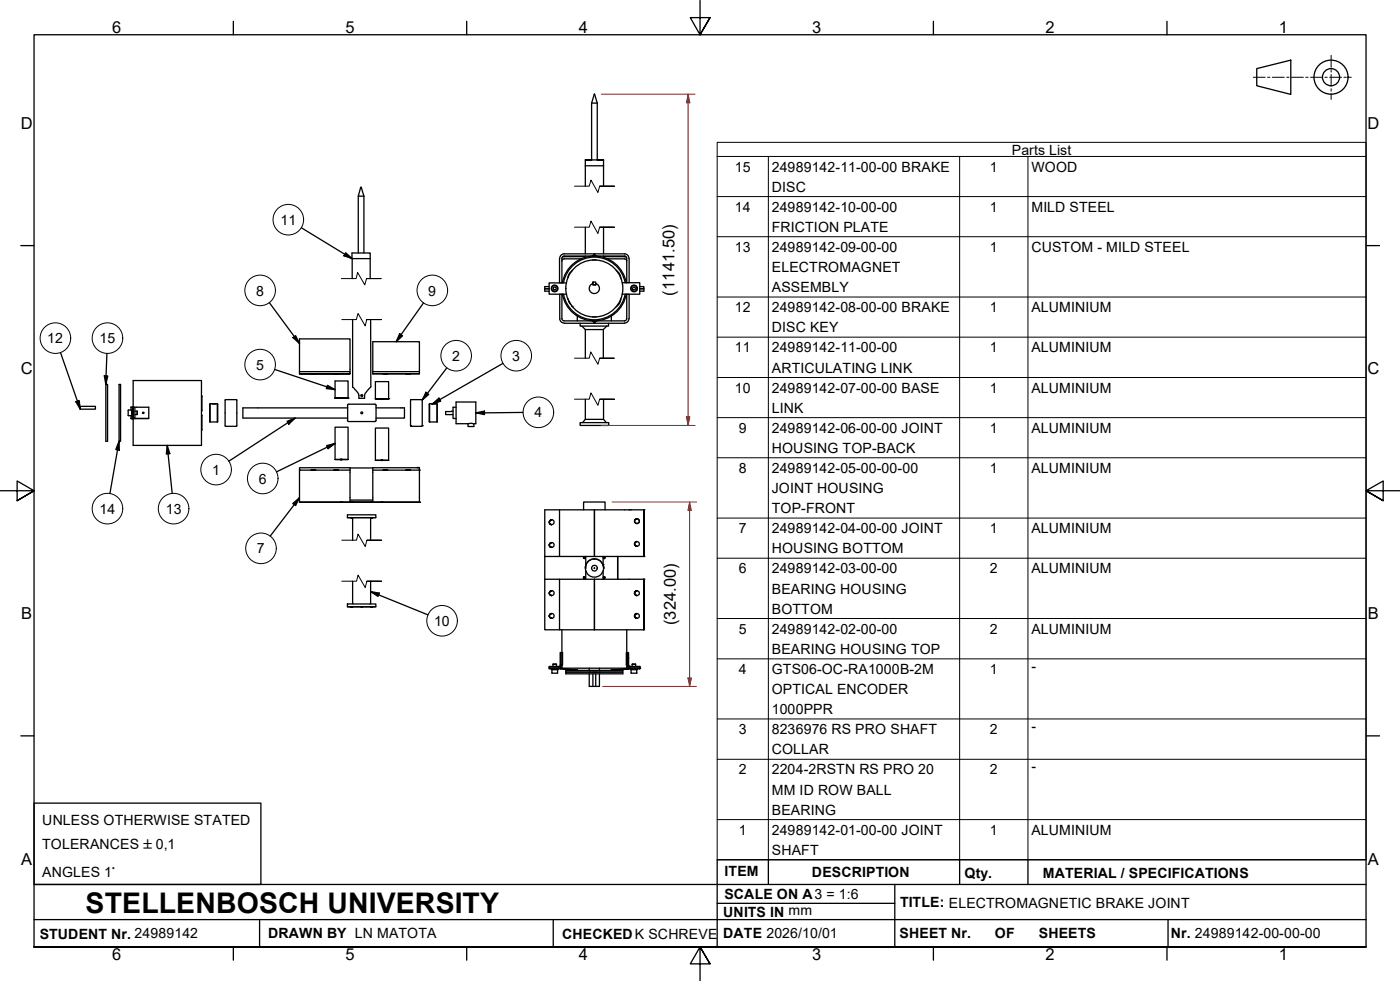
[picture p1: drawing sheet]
<svg xmlns="http://www.w3.org/2000/svg" width="410mm" height="287mm" viewBox="0 0 410 287" stroke-linecap="round" stroke-linejoin="round" font-family="sans-serif">
<!-- layer: Break Lines(ISO) -->
<path d="M168.2 54.5h4.3l.5-1.8 2.1 3.6 .5-1.8h4.3h-4.3M168.2 66.5h4.3l.5-1.8 2.1 3.6 .5-1.8h4.3h-4.3M99.9 81.5h4.4l.4-1.7 2.1 3.6 .5-1.9h4.3h-4.3M100.1 93.5h4.2l.5-1.7 2.1 3.6 .5-1.9h4.3h-4.3M168.2 116.9h4.3l.5-1.9 2.1 3.6 .5-1.7h4.3h-4.3M168.2 104.9h4.3l.5-1.9 2.1 3.6 .5-1.7h4.2h-4.2M100.1 158.1h4.3l.4-1.7 2.1 3.6 .5-1.9h4.3h-4.3M100.1 170.1h4.3l.4-1.7 2.1 3.6 .5-1.9h4.3h-4.3" fill="none" stroke="#000" stroke-width=".29"/>
<!-- layer: Visible Edges(ISO) -->
<g fill="none" stroke="#000" stroke-width=".38">
<path d="M173.2 30.2v16.6h-1.8h5.3h-1.8v-16.6M173.2 30.2h1.7M174 27.6l-.8 2.6M174.1 27.6h.1M174.1 27.6l.8 2.6M104.9 57.4v16.7M105.6 54.9l-.7 2.5h1.7M105.6 54.9h.2l.8 2.5M105.7 54.8l-.1 .1M105.8 54.8v.1M106.6 57.4v16.7M171.4 48.5h5.3"/>
<path d="M171.4 46.8v7.7M176.7 46.8v7.7M103.1 74.1h5.3v1.6h-5.3zM103.1 75.7v5.8M108.4 75.7v5.8M163.8 75.6v7.2M165.2 74.3h17.6a1.3 1.3 0 0 1 1.3 1.3M165.2 75.1h6.2M165.2 75.8h4.9M165.2 74.3a1.3 1.3 0 0 0-1.3 1.3M165.2 75.1l-.5 .1M165.2 74.9l-.5 .2-.2 .5v7.2"/>
<path d="M165.2 75.8l-.5 .2-.2 .4M167.7 79.2l-1.1 1.1-.2 .9M171.4 66.5v7.8M171.4 74.9v.4M174.1 74.4l.4 .5h8.4l.4 .2 .2 .5v7.2M174.1 74.4l.4 .5h-1zM174.1 74.4l-.6 .5h-8.3M174.6 76.1h-1.2M176.7 75.1l6.7 .1M176.7 66.5v7.8M176.7 74.9v.4M177.9 75.8h4.9l.5 .2 .2 .4"/>
<path d="M180.4 79.2l1 1 .4 1.4M184.2 75.6v7.2M103.3 93.5v19.8l1.7 2 .1 1.3h1.6l.2-1.3 1.7-2.1-.1-19.7M159.5 84.5h1.3M160.8 83.9h-1.3v1.3h1.3M162.2 84h.5l.2 .5-.2 .4h-.5l-.3-.4zM163.9 86.1v7.2M163.9 93.3a1.3 1.3 0 0 0 1.3 1.3M164.5 86.1l.2 .1M164.5 86.1v7.2M164.5 93.3l.2 .4 .5 .2h9.4M164.7 82.7l-.2 .1"/>
<path d="M165.9 82.8h-5.1v3.3h5.1M166.2 87.3l.1 .2M166.6 88.1l.5 1M167.5 89.7l.2 .1M169 92.5v1.4M169.9 94.6v.9h8.3v-.9M170.4 95.5l1 1M171.4 96.5v8.4M172.9 83.5l.7-.5v.4h.8v-.4a1.49 1.49 0 0 1 1 2.1 1.49 1.49 0 0 1-2.2 .6 1.49 1.49 0 0 1-.3-2.2zM173.5 94h1l-.4 .4zM173.5 93.9l.6 .5M173.6 82.6h.8v.8h-.8z"/>
<path d="M174.1 94.4v.2h-8.9M174.6 92.7h-1.1M176.7 96.5v8.4M177.7 95.5l-1 1h-5.3M179 92.5v1.4M181.8 87.3l-.4 1.4-1 1.1M182.2 82.8h5.1v3.3h-5.1M183 82.8a9.2 9.2 0 0 0-9-7.5 9.2 9.2 0 0 0-9 7.5M183 86.1a9.2 9.2 0 0 1-9 7.5 9.2 9.2 0 0 1-9-7.5M183.4 82.8a9.5 9.5 0 0 0-9.4-7.9 9.5 9.5 0 0 0-9.3 7.9M183.4 86.1a9.5 9.5 0 0 1-9.4 7.8 9.5 9.5 0 0 1-9.3-7.8M183.4 82.7l.2 .1"/>
<path d="M183.5 93.3l-.2 .4-.4 .2h-8.3l-.5 .5v.2h8.8M183.5 86.1v7.2M183.6 86.1l-.2 .1M184.1 93.3a1.3 1.3 0 0 1-1.3 1.3M184.2 86.1v7.2M185.4 84h.5l.2 .5-.2 .4h-.5l-.2-.4zM187.3 83.9h1.2v.6h-1.2h1.2v.7h-1.2M23.5 118.9h4.4v.9h-4.4zM31 112.5h.5v16.7h-.5zM34.9 112.5h.4v16.7h-.4zM38.8 119.2h.2v3.3h-.2zM38.8 119.8h-.3v2.1h.3"/>
<path d="M38.8 119.2h-.4v.8M39 119.5l.5-.3v3.3h-.2M39 111.4h20v19h-20zM39.5 119.2h4.1v3.3h-3.6M59 115.8l.2 .3-.2 4.3M61.5 118.2h2.1M61.5 118.2v5.3M62.1 118.2h1M63.6 118.2v5.3M87.7 108.8v.6M87.7 108.8v-9.6h14.8v9.6M87.7 108.8h14.8v.6h-14.8h14.8"/>
<path d="M91.1 109.4h1.4zM97.7 109.4h1.4zM98.1 116.5h3.8zM98.1 116.5v-5h3.8v5M98.4 116.5h.3M98.4 116.5h-.3h.3M99.8 116.5h.5zM101.3 116.5h-2.6h2.6M101.3 116.5h.4M101.7 116.5h.2h-.2M101.8 119.4h-30.7v3h30.7M101.8 118.6v4.5"/>
<path d="M102.1 118.3l-.4 .4M102.1 118.3h7.7M109.2 108.8v.6M109.2 100h13.6v8.8h-13.6zM109.2 109.4h13.6M109.8 118.3l.3 .4v4.4l-.3 .3M109.9 116.7h3.9zM109.9 116.7v-5h3.9v5M110.1 119.4h8.3v3h-8.3M110.2 116.7h.3M110.2 116.7h-.3h.3M111.6 116.7h.5z"/>
<path d="M112.1 109.4h1.4zM113.2 116.7h-2.7h2.7M113.2 116.7h.3M113.5 116.7h.3h-.3M118.8 109.4h1.4zM122.8 108.8v.6h-13.6M123.4 117h-3.1l-.1 7.6M123.5 117l.1 .1v7.5M125.8 118.2h1.5M125.8 118.2v5.3M126.4 118.2h1.6M128 118.2v5.3"/>
<path d="M133.5 119.2h-.8v3.3h.8M171.4 116.9v5.9M176.7 116.9v5.9M38.4 122.5h.1M38.4 121.7v.8M38.4 122.5h.6M38.5 122.5h.5h-.2M38.5 120l-1 .1v1.5l1 .1M39 122.2l.3 .3zM39.3 122.5h.7M39.5 122.5h.5M39.5 120.3h.6"/>
<path d="M40 122.5h3.6M40.1 120.3l.1 1-.7 .1M40.1 120.3v1.1M41.7 120.9h.4l-.1 .1zM41.8 120.7l.3 .2zM59 121.4l.2 .3M59.1 121.7l.1 4-.2 .3M61.5 123.5h2.1M65.9 124.6v-7.5l.2-.1h3.2v7.6M65.9 124.6l.2 .2h3.1l.1-.2M87.7 136.9h14.8v.7h-14.8zM87.7 137.6v9.4"/>
<path d="M91.1 137.6h1.4zM97.7 137.6h1.4zM98.1 134.5h3.8zM98.1 134.5v-9.5h3.8v9.5M99.6 134.5h.6zM101.7 123l.4 .4M102.1 123.4h7.7M102.5 137.6v9.4h6.7v-9.4M102.5 137h6.7M109.9 134.8h3.9zM109.9 134.8v-9.5h3.9v9.5M111.5 134.8h.6z"/>
<path d="M112.1 137.6h1.4zM118.8 137.6h1.4zM120.2 124.6l.2 .2h3M122.2 136.9h.6M122.8 136.9h-13.6v.7M122.8 136.9v.7h-13.6M122.8 137.6v9.4M123.6 124.6l-.1 .2M125.8 123.5h2.2M132.7 120.3l-2.2 .2v.9h2.2M137 124v.9h1.7v-.9M137 124h1.7"/>
<path d="M137 124h-3.5v-6.3h5.8v6.3h-.6M169.9 123.7h8.3v.8h-8.3zM176.7 122.8h-5.3l-.8 .9M176.7 122.8l.8 .9M87.7 147h35.1M99.7 147h.5zM101.7 150.7h8.3v.8h-8.3zM101.7 151.5h1.7M102.5 146.4h6.7M102.7 147h.6zM102.7 151.5h.6zM103.3 158.1v-6.5l4.4-.1a.48 .48 0 0 1 .5-.1 .48 .48 0 0 1 .3 .4v6.3"/>
<path d="M108.4 151.5h1.6M108.5 147h.6zM108.5 151.5h.6zM111.6 147h.5zM161.2 152.3a.69 .69 0 0 0-.3 .8 .69 .69 0 0 0 .6 .5 .7 .7 0 0 1-.7-.7 .7 .7 0 0 1 .7-.7zM161.2 159a.69 .69 0 0 0-.3 .7 .69 .69 0 0 0 .6 .5 .7 .7 0 0 1-.7-.7 .7 .7 0 0 1 .7-.7zM161.5 152.2a.7 .7 0 0 0-.7 .7 .7 .7 0 0 0 .7 .7 .71 .71 0 0 1-.5-1.1 .71 .71 0 0 1 1.2 0 .71 .71 0 0 1-.5 1.1h-.2M161.5 158.8a.7 .7 0 0 0-.7 .7 .7 .7 0 0 0 .7 .7 .71 .71 0 0 1-.5-1.1 .71 .71 0 0 1 1.2 0 .71 .71 0 0 1-.5 1.1h-.2M163.8 149.2v13.7h10.3M170.9 149.2v-2.2h6.3v2.2M174.1 149.2h-14.6v20.4M174.1 149.2h14.4"/>
<path d="M174.1 149.2v13.7M185.8 159.2l.4 .6 .4 .1M186.4 158.5a.7 .7 0 0 0-.6 .7 .7 .7 0 0 0 .7 .7 .69 .69 0 0 1-.5-1 .69 .69 0 0 1 1.2 0 .69 .69 0 0 1-.6 1 .71 .71 0 0 1-.8-.6 .71 .71 0 0 1 .7-.8M188.5 149.2v13.7zM101.7 176.8h8.3v.8h-8.3zM101.7 177.6h8.3M102.7 177.6h.6zM103.3 170.1l.1 6.7M105.7 177.6h.5zM108.5 177.6h.6zM108.5 170.1l-.1 6.7M159.5 169.6h14.6"/>
<path d="M159.5 169.6v14.8h4.3M159.5 162.9h4.3M161.2 173.1a.69 .69 0 0 0-.3 .7 .69 .69 0 0 0 .6 .5 .7 .7 0 0 1-.7-.7 .7 .7 0 0 1 .7-.7zM161.2 179.7a.69 .69 0 0 0-.3 .8 .69 .69 0 0 0 .6 .5 .7 .7 0 0 1-.7-.7 .7 .7 0 0 1 .7-.7zM161.5 172.9a.7 .7 0 0 0-.7 .7 .7 .7 0 0 0 .7 .7 .71 .71 0 0 1-.5-1.1 .71 .71 0 0 1 1.2 0 .71 .71 0 0 1-.5 1.1h-.2M161.5 179.6a.7 .7 0 0 0-.7 .7 .7 .7 0 0 0 .7 .7 .71 .71 0 0 1-.5-1.1 .71 .71 0 0 1 1.2 0 .71 .71 0 0 1-.5 1.1h-.2M163.8 169.6v14.8h10.3M171.1 168.8l-.2 .1a.28 .28 0 0 0 .2 .4 .28 .28 0 0 0 .3-.3 .28 .28 0 0 0-.4-.2l-.1 .4 .2 .1M171.1 163a.28 .28 0 0 0-.3 .2 .28 .28 0 0 0 .4 .3 .28 .28 0 0 0 .1-.4v-.1a.27 .27 0 0 0-.4 .2 .27 .27 0 0 0 .2 .3M171.4 166.3a2.67 2.67 0 0 1 2.7-2.7 2.67 2.67 0 0 1 2.6 2.7M171.4 165.8h.1M171.5 162.9l-.1 3"/>
<path d="M171.5 167v2.6M173.2 166.3h.1M174 166.3l.1 .1zM174.1 169.6h14.4v14.8v-14.8M174.1 162.9h14.4M174.1 169.6v14.8M174.9 166.3h.1M176.5 165.2l.1 .1M176.6 165.3l.1 .6M176.6 162.9v2.4M176.6 167.1v2.5M176.7 165.9h.1"/>
<path d="M177 168.8l-.3 .1a.27 .27 0 0 0 .2 .4 .27 .27 0 0 0 .3-.3l-.1-.1a.25 .25 0 0 0-.4 .1 .25 .25 0 0 0 .3 .3M177 163l-.3 .1a.27 .27 0 0 0 .2 .4 .27 .27 0 0 0 .3-.4l-.1-.1a.27 .27 0 0 0-.4 .2 .27 .27 0 0 0 .3 .3M180.8 169.6v-6.7v6.7M186 173.2a.67 .67 0 0 0-.1 .7 .67 .67 0 0 0 .6 .4 .7 .7 0 0 1-.7-.7 .7 .7 0 0 1 .7-.7zM186 179.8a.67 .67 0 0 0-.1 .8 .67 .67 0 0 0 .6 .4 .7 .7 0 0 1-.7-.7 .7 .7 0 0 1 .7-.7zM186.5 179.6a.7 .7 0 0 0-.7 .9 .7 .7 0 0 0 1.1 .4 .7 .7 0 0 0 0-1.2 .69 .69 0 0 0-1.1 .4 .69 .69 0 0 0 .7 .9M186.5 172.9a.7 .7 0 0 0-.7 .9 .7 .7 0 0 0 1.1 .4 .7 .7 0 0 0 0-1.1 .69 .69 0 0 0-1.1 .3 .69 .69 0 0 0 .7 .9M188.5 162.9v-13.7v13.7M188.5 169.6v14.8zM161.4 195.8v.2h2v-.2M161.6 196l.1 1.1 1.5-.1 .1-1M161.9 194.5h1"/>
<path d="M161.9 194.5v.6M162 194.4l-.1 .1M162.8 194.4l.1 .7M163.5 195.6l.7-.3 .3-.7-.4 .8zM164.1 195.6h-3.3v.2h3.3l3.3 .4M164.1 195.6h.1M164.1 195.6l3.3 .4M164.2 191h-.2v3.9l-.3 .2h-2.9v.2M164.3 191l-.2 4-.4 .3h-2.9v.3M164.3 191h.4v3.6h-.4zM164.5 194.6v1h19v-1l.4 .8 .6 .2M164.5 184.4v6.6"/>
<path d="M165.7 196.7h16.7v.5h-16.7zM165.7 196.2h16.7v.5h-16.7zM167.4 196h1.6M167.9 196.2h.7zM169 196.2h-1.5h1.6M172.5 197.2v3.7h3v-3.7M172.5 195.6v.6M173.6 197.2v3.7M174.1 184.4h14.4M174.4 197.2v3.7M175.5 195.6v.6M179 196h1.7h-1.7l1.5 .2"/>
<path d="M179.5 196h.6zM183.4 191h.4v3.6h-.4zM183.5 184.4v6.6M183.8 191l.2 4 .3 .3h3v.5v-.2h-3.3l-3.3 .4M183.8 191h.2v3.6M184 195.8l-3.3 .4 3.3-.4M184 195.8h3.3M184 194.6l.4 .5h2.9M184 192.5v.4zM184 191v3.6M184.7 195.8v.2h1.9v-.2M184.8 196l.1 1.1"/>
<path d="M185.1 194.5h1M185.1 194.5v.6M185.2 194.4l-.1 .1M186.1 194.4v.7M186.4 196v1M186.5 197l-1.7 .1M187.3 195.1v.2z"/>
<circle cx="162.4" cy="84.4" r=".86"/>
<circle cx="162.4" cy="84.4" r=".98"/>
<circle cx="174" cy="84.4" r="8.4"/>
<circle cx="185.6" cy="84.4" r=".86"/>
<circle cx="185.6" cy="84.4" r=".98"/>
<circle cx="105.9" cy="115.8" r=".29"/>
<circle cx="105.9" cy="120.9" r=".26"/>
<circle cx="186.5" cy="152.5" r=".7"/>
<circle cx="174" cy="166.4" r=".83"/>
<circle cx="174.1" cy="166.3" r="2.66"/>
</g>
<g fill="#000">
<circle cx="167.5" cy="89.7" r=".19"/>
<circle cx="38.4" cy="119.2" r=".19"/>
<circle cx="38.8" cy="119.2" r=".19"/>
<circle cx="62.2" cy="118.2" r=".19"/>
<circle cx="63" cy="118.2" r=".19"/>
<circle cx="98.1" cy="116.5" r=".19"/>
<circle cx="98.4" cy="116.5" r=".19"/>
<circle cx="101.7" cy="116.5" r=".19"/>
<circle cx="101.9" cy="116.5" r=".19"/>
<circle cx="109.9" cy="116.7" r=".19"/>
<circle cx="110.2" cy="116.7" r=".19"/>
<circle cx="113.5" cy="116.7" r=".19"/>
<circle cx="113.8" cy="116.7" r=".19"/>
<circle cx="126.4" cy="118.2" r=".19"/>
<circle cx="127.3" cy="118.2" r=".19"/>
<circle cx="38.4" cy="122.5" r=".19"/>
<circle cx="38.5" cy="122.5" r=".19"/>
<circle cx="38.8" cy="122.5" r=".19"/>
<circle cx="39" cy="122.5" r=".19"/>
<circle cx="39.5" cy="122.5" r=".19"/>
<circle cx="87.7" cy="137.6" r=".19"/>
<circle cx="120.2" cy="124.6" r=".19"/>
<circle cx="122.8" cy="137.6" r=".19"/>
<circle cx="123.6" cy="124.6" r=".19"/>
<circle cx="87.7" cy="147" r=".19"/>
<circle cx="122.8" cy="147" r=".19"/>
<circle cx="184.2" cy="149.2" r=".19"/>
<circle cx="188.5" cy="149.2" r=".19"/>
<circle cx="171.4" cy="166.3" r=".19"/>
<circle cx="176.6" cy="165.3" r=".19"/>
<circle cx="176.7" cy="166.3" r=".19"/>
<circle cx="188.5" cy="169.6" r=".19"/>
<circle cx="188.5" cy="162.9" r=".19"/>
<circle cx="164.1" cy="195.8" r=".19"/>
<circle cx="167.4" cy="196.2" r=".19"/>
<circle cx="172.5" cy="196.7" r=".19"/>
<circle cx="173.6" cy="196.7" r=".19"/>
<circle cx="174.4" cy="196.7" r=".19"/>
<circle cx="175.5" cy="196.7" r=".19"/>
<circle cx="180.7" cy="196" r=".19"/>
<circle cx="180.7" cy="196.2" r=".19"/>
<circle cx="184" cy="195.6" r=".19"/>
<circle cx="184" cy="195.8" r=".19"/>
<circle cx="187.3" cy="195.6" r=".19"/>
</g>
<!-- layer: Symbols(ISO) -->
<g fill="none" stroke="#000" stroke-width=".29">
<path d="M210 45.8v-4.1h190v4.1M210 45.8v205.9h190v-205.9M210 45.8h190M210 57.5h190M225 45.8v205.9M281 45.8v205.9M301 45.8v205.9M210 69.3h190M210 86.9h190M210 98.7h190M210 110.5h190M210 122.3h190"/>
<path d="M210 134h190M210 151.7h190M210 163.4h190M210 181.1h190M210 192.9h190M210 210.5h190M210 222.3h190M210 239.9h190"/>
</g>
<!-- layer: Border_0 -->
<g fill="none" stroke="#000" stroke-width=".38">
<path d="M68.3 6.2v4M136.7 6.2v4M205 .1v10.1l-2.9-5h5.8l-2.9 5 2.9-5M273.3 6.2v4M341.7 6.2v4M6.1 71.9h3.9M400 71.9h3.9M0 143.7h10l-5-2.9v5.8l5-2.9-5 2.9M410 143.7h-10l5-2.9v5.8l-5-2.9 5 2.9M6.1 215.4h3.9M400 215.4h3.9M10 277.2v-267h390v267h-390h390"/>
<path d="M68.3 277.2v3.9M136.7 277.2v3.9M273.3 277.2v3.9M341.7 277.2v3.9M207.9 282.1l-2.9-4.9 2.9 4.9h-5.8l2.9-4.9v10"/>
</g>
<!-- layer: Sketch Geometry(ISO) -->
<g fill="none" stroke="#000" stroke-width=".38">
<path d="M368 20.1l10-2.5v10l-10-2.5zM10 235.1h66.4v23.8h-66.4zM10 258.9h390M225 251.7v7.2M262 258.9v18.3M281 251.7v7.2M301 251.7v7.2M400 251.7h-190v25.5M10 277.2h390M10 269.2h390M76 269.2v8M162 269.2v8"/>
<path d="M210 264.4h52M342 269.2v8"/>
<circle cx="389.7" cy="22.6" r="5"/>
<circle cx="389.7" cy="22.6" r="2.51"/>
</g>
<g fill="none" stroke="#000" stroke-width=".29">
<path d="M389.8 16.2v3.5M367 22.6h3.5M371.2 22.6h.7M372.6 22.6h3.4M376.7 22.6h.7M378.1 22.6h3.5M382.3 22.6h.7M383.7 22.6h3.5M387.9 22.6h.7M389.3 22.6h3.5M389.8 20.4v.7M389.8 21.8v3.5"/>
<path d="M389.8 26v.7M389.8 27.4v1.7M393.5 22.6h.7M394.9 22.6h.8"/>
</g>
<!-- layer: Dimensions(ISO) -->
<path d="M201.5 27.6v2.5" fill="none" stroke="#f00" stroke-width=".29"/>
<path d="M201.5 27.6l.5 2.5h-1z" fill="#f00"/>
<path d="M201.5 27.6l.5 2.5h-1zM201.5 122v2.5" fill="none" stroke="#f00" stroke-width=".29"/>
<path d="M201 122h1l-.5 2.5z" fill="#f00"/>
<path d="M176.1 27.6h27.4M201.5 30.1v91.9M176 124.5h27.5M201 122h1l-.5 2.5zM201.9 147v2.4" fill="none" stroke="#f00" stroke-width=".29"/>
<path d="M201.9 147l.5 2.4h-1z" fill="#f00"/>
<path d="M201.9 147l.5 2.4h-1zM201.9 198.5v2.4" fill="none" stroke="#f00" stroke-width=".29"/>
<path d="M201.4 198.5h1l-.5 2.4z" fill="#f00"/>
<path d="M179.2 147h24.8M201.9 149.4v49.1M201.4 198.5h1l-.5 2.4zM176.5 200.9h27.5" fill="none" stroke="#f00" stroke-width=".29"/>
<!-- layer: Symbols(ISO) -->
<g fill="none" stroke="#000" stroke-width=".38">
<path d="M88.3 66.7l14.8 9M101.2 74l1.9 1.7-2.4-.8zM78.9 88.6l8.8 11.9M85.8 98.8l.8-.6 1.1 2.3zM117 97.7l.9 .6-1.9 1.7zM124 88.7l-8 11.3M17.7 103.2l5.8 16.6M22.2 117.6l1-.4 .3 2.6zM30.5 110l1.1 .1-.6 2.4zM31.3 103.5l-.3 9M80.5 108.2l17.6 5.9M95.9 112.8l2.2 1.3-2.5-.4z"/>
<path d="M124.7 114.8l.8 .7-1.9 1.6zM126.6 118.3l1.9-1.8 .5 .9zM130.8 107.7l-7.2 9.4M147.3 106.4l-20.7 11.9M34.9 129.2v2.6l-1-.2zM34.9 129.2l-2.7 15.2M49 130.4l.7 2.4-1 .1zM49 130.4l1.4 14M84.1 123.3l2.3-.9-1.8 1.8zM86.4 122.4l-19.4 12.6M95.6 130.4l2.5-.6-2 1.5zM98.1 129.8l-17.1 8.3"/>
<path d="M139.3 120.9l2.6-.6v1.1zM153.1 120.7l-13.8 .2M85.7 147.4l2-1.7-1.1 2.3zM87.7 145.7l-8.6 11.2M108.5 173.2l2.6 .4-.4 1zM108.5 173.2l16.8 6.8"/>
</g>
<g fill="#000">
<path d="M101.2 74l1.9 1.7-2.4-.8zM85.8 98.8l.8-.6 1.1 2.3zM117 97.7l.9 .6-1.9 1.7zM22.2 117.6l1-.4 .3 2.6zM30.5 110l1.1 .1-.6 2.4zM95.9 112.8l2.2 1.3-2.5-.4zM124.7 114.8l.8 .7-1.9 1.6zM126.6 118.3l1.9-1.8 .5 .9zM34.9 129.2v2.6l-1-.2zM49 130.4l.7 2.4-1 .1zM84.1 123.3l2.3-.9-1.8 1.8zM95.6 130.4l2.5-.6-2 1.5z"/>
<path d="M139.3 120.9l2.6-.6v1.1zM85.7 147.4l2-1.7-1.1 2.3zM108.5 173.2l2.6 .4-.4 1z"/>
</g>
<g fill="none" stroke="#000" stroke-width=".29">
<circle cx="84.4" cy="64.3" r="4.5"/>
<circle cx="16.2" cy="99" r="4.5"/>
<circle cx="31.5" cy="99" r="4.5"/>
<circle cx="76.2" cy="85" r="4.5"/>
<circle cx="126.6" cy="85" r="4.5"/>
<circle cx="76.2" cy="106.7" r="4.5"/>
<circle cx="133.6" cy="104.1" r="4.5"/>
<circle cx="151.2" cy="104.1" r="4.5"/>
<circle cx="63.3" cy="137.5" r="4.5"/>
<circle cx="157.6" cy="120.7" r="4.5"/>
<circle cx="31.5" cy="148.9" r="4.5"/>
<circle cx="50.8" cy="148.9" r="4.5"/>
<circle cx="76.9" cy="140.1" r="4.5"/>
<circle cx="76.4" cy="160.5" r="4.5"/>
<circle cx="129.4" cy="181.7" r="4.5"/>
</g>
<text font-size="8.3" x="25.1" y="267.2">STELLENBOSCH UNIVERSITY</text>
<g font-size="4.8">
<text x="32.8" y="9.7">6</text>
<text x="101.2" y="9.7">5</text>
<text x="169.5" y="9.7">4</text>
<text x="237.8" y="9.7">3</text>
<text x="306.1" y="9.7">2</text>
<text x="374.5" y="9.7">1</text>
<text x="6.1" y="37.8">D</text>
<text x="400.4" y="37.8">D</text>
<text x="197.5" y="86.5" transform="rotate(-90 197.5 86.5)">(1141.50)</text>
<text x="6.1" y="109.6">C</text>
<text x="400.4" y="109.6">C</text>
<text x="6.2" y="181.3">B</text>
<text x="197.9" y="183" transform="rotate(-90 197.9 183)">(324.00)</text>
<text x="400.5" y="181.3">B</text>
<text x="6.2" y="253.1">A</text>
<text x="400.5" y="253.1">A</text>
<text x="32.8" y="281.1">6</text>
<text x="101.2" y="281.1">5</text>
<text x="169.5" y="281.1">4</text>
<text x="237.8" y="281.1">3</text>
<text x="306.1" y="281.1">2</text>
<text x="374.5" y="281.1">1</text>
</g>
<g font-size="4.1">
<text x="296.3" y="45.2">Parts List</text>
<text x="215.2" y="50.2">15</text>
<text x="226" y="50.2">24989142-11-00-00 BRAKE</text>
<text x="289.8" y="50.2">1</text>
<text x="302" y="50.2">WOOD</text>
<text x="226" y="56.1">DISC</text>
<text x="82.1" y="65.8">11</text>
<text x="215.2" y="62">14</text>
<text x="226" y="62">24989142-10-00-00</text>
<text x="289.8" y="62">1</text>
<text x="302" y="62">MILD STEEL</text>
<text x="226" y="67.9">FRICTION PLATE</text>
<text x="215.2" y="73.7">13</text>
<text x="226" y="73.7">24989142-09-00-00</text>
<text x="289.8" y="73.7">1</text>
<text x="302" y="73.7">CUSTOM - MILD STEEL</text>
<text x="226" y="79.6">ELECTROMAGNET</text>
<text x="75" y="86.5">8</text>
<text x="125.4" y="86.5">9</text>
<text x="226" y="85.5">ASSEMBLY</text>
<text x="215.2" y="91.4">12</text>
<text x="226" y="91.4">24989142-08-00-00 BRAKE</text>
<text x="289.8" y="91.4">1</text>
<text x="302" y="91.4">ALUMINIUM</text>
<text x="13.8" y="100.5">12</text>
<text x="29.1" y="100.5">15</text>
<text x="226" y="97.3">DISC KEY</text>
<text x="132.4" y="105.6">2</text>
<text x="150" y="105.6">3</text>
<text x="215.2" y="103.1">11</text>
<text x="226" y="103.1">24989142-11-00-00</text>
<text x="289.8" y="103.1">1</text>
<text x="302" y="103.1">ALUMINIUM</text>
<text x="75" y="108.2">5</text>
<text x="226" y="109">ARTICULATING LINK</text>
<text x="215.2" y="114.9">10</text>
<text x="226" y="114.9">24989142-07-00-00 BASE</text>
<text x="289.8" y="114.9">1</text>
<text x="302" y="114.9">ALUMINIUM</text>
<text x="156.5" y="122.2">4</text>
<text x="226" y="120.9">LINK</text>
<text x="216.3" y="126.7">9</text>
<text x="226" y="126.7">24989142-06-00-00 JOINT</text>
<text x="289.8" y="126.7">1</text>
<text x="302" y="126.7">ALUMINIUM</text>
<text x="226" y="132.6">HOUSING TOP-BACK</text>
<text x="62.1" y="139">1</text>
<text x="75.8" y="141.6">6</text>
<text x="216.3" y="138.4">8</text>
<text x="226" y="138.4">24989142-05-00-00-00</text>
<text x="289.8" y="138.4">1</text>
<text x="302" y="138.4">ALUMINIUM</text>
<text x="226" y="144.3">JOINT HOUSING</text>
<text x="29.1" y="150.4">14</text>
<text x="48.5" y="150.4">13</text>
<text x="226" y="150.2">TOP-FRONT</text>
<text x="216.3" y="156.1">7</text>
<text x="226" y="156.1">24989142-04-00-00 JOINT</text>
<text x="289.8" y="156.1">1</text>
<text x="302" y="156.1">ALUMINIUM</text>
<text x="75.2" y="162">7</text>
<text x="216.3" y="167.8">6</text>
<text x="226" y="162">HOUSING BOTTOM</text>
<text x="226" y="167.8">24989142-03-00-00</text>
<text x="289.8" y="167.8">2</text>
<text x="302" y="167.8">ALUMINIUM</text>
<text x="226" y="173.8">BEARING HOUSING</text>
<text x="226" y="179.7">BOTTOM</text>
<text x="127.1" y="183.2">10</text>
<text x="216.3" y="185.5">5</text>
<text x="226" y="185.5">24989142-02-00-00</text>
<text x="289.8" y="185.5">2</text>
<text x="302" y="185.5">ALUMINIUM</text>
<text x="226" y="191.4">BEARING HOUSING TOP</text>
<text x="216.3" y="197.2">4</text>
<text x="226" y="197.3">GTS06-OC-RA1000B-2M</text>
<text x="289.8" y="197.3">1</text>
<text x="302" y="196.4">-</text>
<text x="226" y="203.2">OPTICAL ENCODER</text>
<text x="226" y="209.1">1000PPR</text>
<text x="216.3" y="214.9">3</text>
<text x="226" y="215">8236976 RS PRO SHAFT</text>
<text x="289.8" y="214.9">2</text>
<text x="302" y="214.1">-</text>
<text x="226" y="220.8">COLLAR</text>
<text x="216.3" y="226.7">2</text>
<text x="226" y="226.7">2204-2RSTN RS PRO 20</text>
<text x="289.8" y="226.7">2</text>
<text x="302" y="225.8">-</text>
<text x="226" y="232.6">MM ID ROW BALL</text>
<text x="226" y="238.5">BEARING</text>
<text x="12.4" y="241.5">UNLESS OTHERWISE STATED</text>
<text x="216.3" y="244.4">1</text>
<text x="226" y="244.4">24989142-01-00-00 JOINT</text>
<text x="289.8" y="244.4">1</text>
<text x="302" y="244.4">ALUMINIUM</text>
<text x="12.4" y="248.4">TOLERANCES ±0,1</text>
<text x="226" y="250.3">SHAFT</text>
<text x="12.4" y="256.6">ANGLES 1°</text>
<text x="212.2" y="256.5">ITEM</text>
<text x="237.7" y="256.7">DESCRIPTION</text>
<text x="282.4" y="256.9">Qty.</text>
<text x="305.4" y="256.9">MATERIAL / SPECIFICATIONS</text>
<text x="212.1" y="263">SCALE ON A3 = 1:6</text>
<text x="211.8" y="268.4">UNITS IN mm</text>
<text x="263.5" y="265.6">TITLE: ELECTROMAGNETIC BRAKE JOINT</text>
<text x="11.6" y="274.8">STUDENT Nr. 24989142</text>
<text x="78.5" y="274.6">DRAWN BY LN MATOTA</text>
<text x="164.6" y="274.8">CHECKEDK SCHREVE</text>
<text x="211.8" y="274.6">DATE 2026/10/01</text>
<text x="263.4" y="274.6">SHEET Nr.</text>
<text x="291.3" y="274.6">OF</text>
<text x="304.2" y="274.6">SHEETS</text>
<text x="342.8" y="274.5">Nr. 24989142-00-00-00</text>
</g>
</svg>
